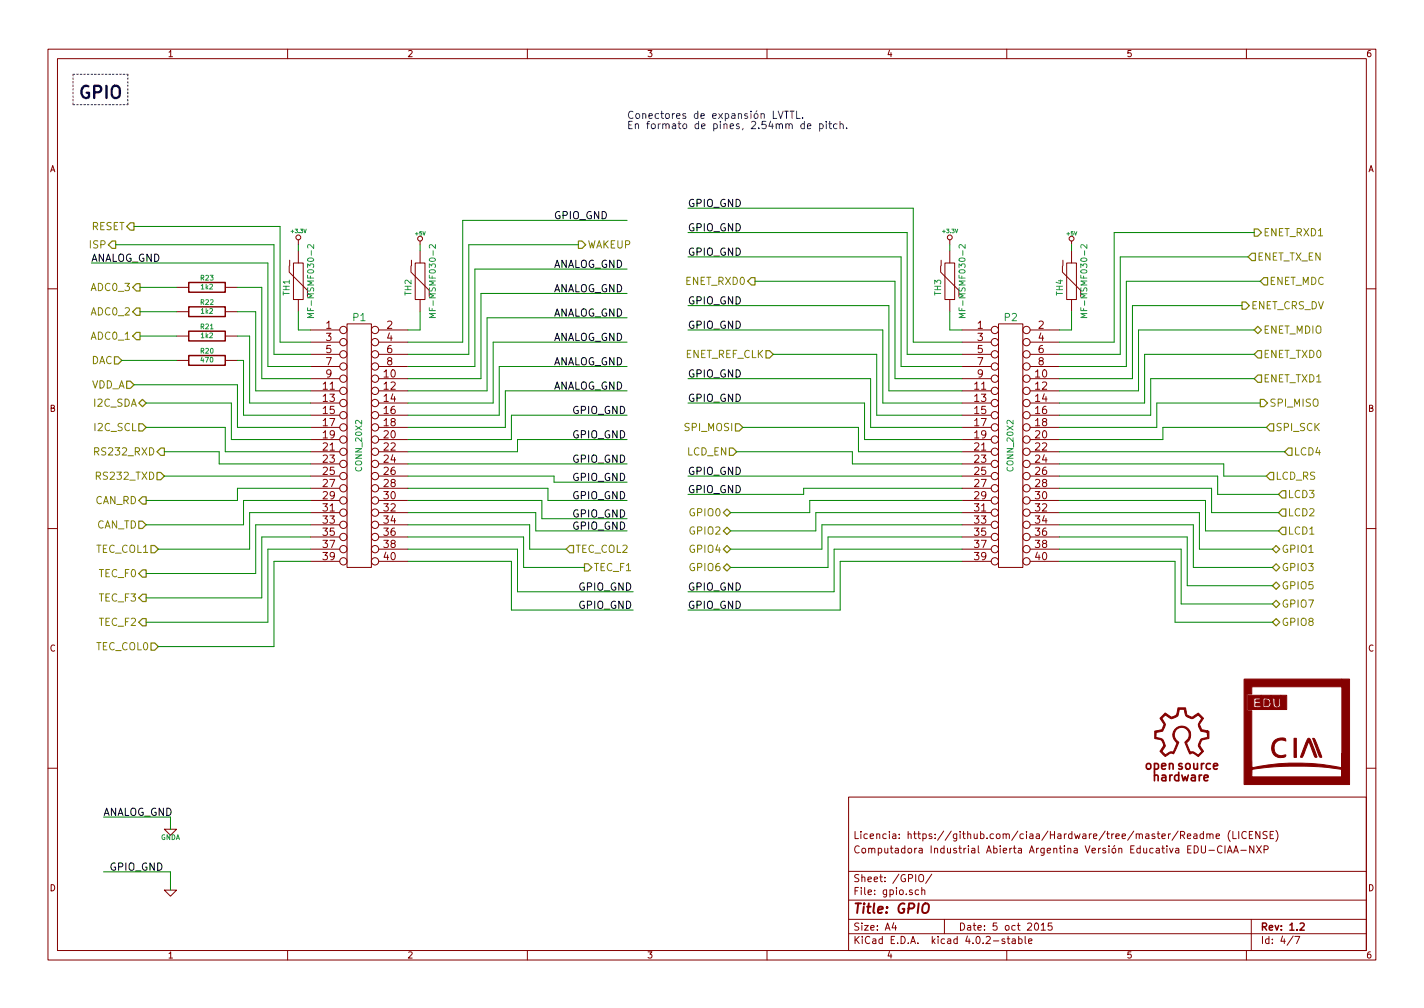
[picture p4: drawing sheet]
<svg xmlns="http://www.w3.org/2000/svg" width="297mm" height="210mm" viewBox="0 0 297 210" stroke-linecap="round" stroke-linejoin="round" font-family="sans-serif">
<g fill="none" stroke="#840000" stroke-width=".21">
<path d="M10 10.3h277v189.9h-277zM12 12.2h273v186.1h-273zM60 10.3v1.9M110 10.3v1.9M160 10.3v1.9M210 10.3v1.9M260 10.3v1.9M36.8 59.9h2.6M47 59.9h2.5M60.3 55.5v1.3l3.8 3.8v1.2M61.2 54.9h2v7.6h-2zM62.2 50v1"/>
<path d="M62.2 52.3v2.6M85.7 55.5v1.3l3.8 3.8v1.2M86.6 54.9h2v7.6h-2zM87.6 50.3v.7M87.6 52.3v2.6M196.2 55.5v1.3l3.8 3.8v1.2M197.1 54.9h2v7.6h-2zM198.1 50v1M198.1 52.3v2.6M221.6 55.5v1.3l3.8 3.8v1.2M222.5 54.9h2v7.6h-2zM223.5 50.3v.7"/>
<path d="M223.5 52.3v2.6M10 60.2h2M36.8 75.2h2.6M36.8 70.1h2.6M36.8 65h2.6M47 75.2h2.5M47 70.1h2.5M47 65h2.5M62.2 62.5v2.5M64.8 68.8h6.1M64.8 71.4h6.1M64.8 73.9h6.1"/>
<path d="M64.8 76.4h6.1M64.8 79h6.1M72.4 67.6h5.1v50.8h-5.1zM79 68.8h6.1M79 71.4h6.1M79 73.9h6.1M79 76.4h6.1M79 79h6.1M87.6 62.5v2.5M198.1 62.5v2.5M200.7 68.8h6.1M200.7 71.4h6.1"/>
<path d="M200.7 73.9h6.1M200.7 76.4h6.1M200.7 79h6.1M208.3 67.6h5.1v50.8h-5.1zM214.9 68.8h6.1M214.9 71.4h6.1M214.9 73.9h6.1M214.9 76.4h6.1M214.9 79h6.1M223.5 62.5v2.5M285 60.2h2M64.8 91.7h6.1"/>
<path d="M64.8 81.5h6.1M64.8 94.2h6.1M64.8 84.1h6.1M64.8 96.8h6.1M64.8 86.6h6.1M64.8 99.3h6.1M64.8 89.1h6.1M79 91.7h6.1M79 81.5h6.1M79 94.2h6.1M79 84.1h6.1M79 96.8h6.1"/>
<path d="M79 86.6h6.1M79 99.3h6.1M79 89.1h6.1M200.7 91.7h6.1M200.7 81.5h6.1M200.7 94.2h6.1M200.7 84.1h6.1M200.7 96.8h6.1M200.7 86.6h6.1M200.7 99.3h6.1M200.7 89.1h6.1M214.9 91.7h6.1"/>
<path d="M214.9 81.5h6.1M214.9 94.2h6.1M214.9 84.1h6.1M214.9 96.8h6.1M214.9 86.6h6.1M214.9 99.3h6.1M214.9 89.1h6.1M10 110.3h2M64.8 104.4h6.1M64.8 117.1h6.1M64.8 106.9h6.1M64.8 109.5h6.1"/>
<path d="M64.8 112h6.1M64.8 101.8h6.1M64.8 114.5h6.1M79 104.4h6.1M79 117.1h6.1M79 106.9h6.1M79 109.5h6.1M79 112h6.1M79 101.8h6.1M79 114.5h6.1M200.7 104.4h6.1M200.7 117.1h6.1"/>
<path d="M200.7 106.9h6.1M200.7 109.5h6.1M200.7 112h6.1M200.7 101.8h6.1M200.7 114.5h6.1M214.9 104.4h6.1M214.9 117.1h6.1M214.9 106.9h6.1M214.9 109.5h6.1M214.9 112h6.1M214.9 101.8h6.1M214.9 114.5h6.1"/>
<path d="M285 110.3h2M10 160.2h2M34.3 173h2.5l-1.2 1.2zM177 166.3h108v32h-108zM249 174h.6l.1 .9M249.7 174.3l-.5 .1-.2 .2 .2 .3 .5-.1M250.6 176.4v1.2l.3 .3h.3l.3-.3v-1.2M251 174l-.4-.1-.3 .3 .1 .6 .2 .1 .4-.1M251 173.4v1.5M251.7 174.1l.2-.2 .4 .1 .1 .9M251.7 173.9v1M252.2 177.4h1.1"/>
<path d="M252.4 174.1l.2-.2 .4 .1v.9M253.7 174.4l.7-.1-.1-.3-.4-.1-.2 .2v.7h.6M254.9 176.6a.71 .71 0 0 0-1 .5 .71 .71 0 0 0 .7 .8l.3-.1M255.5 176.4v1.5M256 177.9l.5-1.5 .5 1.5M256.2 177.5h.7M256.6 173.2a1.71 1.71 0 0 0 0 2.3M257.2 173.4v1.5h.7M257.3 177.9l.5-1.5 .5 1.5M257.5 177.5h.7M258.4 173.4v1.5M258.8 177.4h1.2"/>
<path d="M260 173.6a.71 .71 0 0 0-1 .5 .71 .71 0 0 0 .7 .8l.3-.1M260.6 174.1h.5M261.3 173.4h-.7v1.5h.7M261.5 176.4v1.5l-.8-1.5v1.5M262.1 176.4l1 1.5M262.8 173.4v1.5l-.8-1.5v1.5M263.1 176.4l-1 1.5M263.7 177.2l.7-.1 .1-.2v-.3l-.2-.2h-.6v1.5M264.3 173.5l-.6-.1-.3 .3 .1 .3 .7 .4v.4l-.2 .1-.6-.1M264.9 174.1h.6M265.7 173.4h-.8v1.5h.8M266.1 173.2a1.71 1.71 0 0 1 0 2.3"/>
<path d="M285 160.2h2M34.3 185.7h2.5l-1.2 1.2zM60 198.3v1.9M110 198.3v1.9M160 198.3v1.9M177 194.8h108M177 191.8h108M177 187.8h108M177 181.8h108M186.4 192.5l-.3 1h.9M186.8 193v1M191.6 185.7l-.4-.1-.3 .3 .1 .6 .2 .1 .4-.1"/>
<path d="M191.7 182.6l.3-.2a.53 .53 0 0 1 .7 .5v.5a.51 .51 0 0 1-.8 .4 1.05 1.05 0 0 1-.2-1.2zM192.3 185.7l.2-.1 .4 .1v.9M192.3 185.1v1.5M194.4 182.3l-1.3 2M197 191.8v3M209.6 195.9l-.4-.1-.2 .2 .1 .3 .5 .1v.3h-.6M210 198.3v1.9M210.1 195.8h.5M210.3 195.3v1.3l.3 .2M211.2 195.9h.5l.1 .9M211.8 196.2l-.5 .1-.2 .2 .2 .3 .5-.1M212.5 195.9l.4-.1 .3 .3-.1 .6h-.6"/>
<path d="M212.5 195.3v1.5M213.8 195.3v1.3l.2 .2M214.6 196.3l.7-.1-.1-.3-.4-.1-.2 .2v.7h.6M215.9 192.7l.2-.2a.8 .8 0 0 1 .6 .8 .8 .8 0 0 1-.6 .7l-.3-.5zM217.2 193l.4-.5v1.5M217.2 194h.9M219.4 192.5h-.7l-.1 .7h.7l.2 .2-.1 .5-.2 .1-.6-.1M260 198.3v1.9M261 191.8v6.5M269.7 195.2l-1.2 2M270.1 195.3h1l-.6 1.5"/>
<circle cx="62.2" cy="49.5" r=".51"/>
<circle cx="87.6" cy="49.8" r=".51"/>
<circle cx="198.1" cy="49.5" r=".51"/>
<circle cx="223.5" cy="49.8" r=".51"/>
<circle cx="71.6" cy="79" r=".76"/>
<circle cx="71.6" cy="73.9" r=".76"/>
<circle cx="71.6" cy="76.4" r=".76"/>
<circle cx="71.6" cy="71.4" r=".76"/>
<circle cx="71.6" cy="68.8" r=".76"/>
<circle cx="78.2" cy="68.8" r=".76"/>
<circle cx="78.2" cy="71.4" r=".76"/>
<circle cx="78.2" cy="79" r=".76"/>
<circle cx="78.2" cy="73.9" r=".76"/>
<circle cx="78.2" cy="76.4" r=".76"/>
<circle cx="207.5" cy="71.4" r=".76"/>
<circle cx="207.5" cy="68.8" r=".76"/>
<circle cx="207.5" cy="76.4" r=".76"/>
<circle cx="207.5" cy="79" r=".76"/>
<circle cx="207.5" cy="73.9" r=".76"/>
<circle cx="214.1" cy="76.4" r=".76"/>
<circle cx="214.1" cy="73.9" r=".76"/>
<circle cx="214.1" cy="79" r=".76"/>
<circle cx="214.1" cy="71.4" r=".76"/>
<circle cx="214.1" cy="68.8" r=".76"/>
<circle cx="71.6" cy="81.5" r=".76"/>
<circle cx="71.6" cy="94.2" r=".76"/>
<circle cx="71.6" cy="84.1" r=".76"/>
<circle cx="71.6" cy="89.1" r=".76"/>
<circle cx="71.6" cy="99.3" r=".76"/>
<circle cx="71.6" cy="96.8" r=".76"/>
<circle cx="71.6" cy="91.7" r=".76"/>
<circle cx="71.6" cy="86.6" r=".76"/>
<circle cx="78.2" cy="81.5" r=".76"/>
<circle cx="78.2" cy="96.8" r=".76"/>
<circle cx="78.2" cy="89.1" r=".76"/>
<circle cx="78.2" cy="94.2" r=".76"/>
<circle cx="78.2" cy="86.6" r=".76"/>
<circle cx="78.2" cy="84.1" r=".76"/>
<circle cx="78.2" cy="91.7" r=".76"/>
<circle cx="78.2" cy="99.3" r=".76"/>
<circle cx="207.5" cy="96.8" r=".76"/>
<circle cx="207.5" cy="86.6" r=".76"/>
<circle cx="207.5" cy="81.5" r=".76"/>
<circle cx="207.5" cy="89.1" r=".76"/>
<circle cx="207.5" cy="94.2" r=".76"/>
<circle cx="207.5" cy="84.1" r=".76"/>
<circle cx="207.5" cy="91.7" r=".76"/>
<circle cx="207.5" cy="99.3" r=".76"/>
<circle cx="214.1" cy="86.6" r=".76"/>
<circle cx="214.1" cy="81.5" r=".76"/>
<circle cx="214.1" cy="91.7" r=".76"/>
<circle cx="214.1" cy="96.8" r=".76"/>
<circle cx="214.1" cy="89.1" r=".76"/>
<circle cx="214.1" cy="84.1" r=".76"/>
<circle cx="214.1" cy="94.2" r=".76"/>
<circle cx="214.1" cy="99.3" r=".76"/>
<circle cx="71.6" cy="106.9" r=".76"/>
<circle cx="71.6" cy="104.4" r=".76"/>
<circle cx="71.6" cy="114.5" r=".76"/>
<circle cx="71.6" cy="109.5" r=".76"/>
<circle cx="71.6" cy="112" r=".76"/>
<circle cx="71.6" cy="101.8" r=".76"/>
<circle cx="71.6" cy="117.1" r=".76"/>
<circle cx="78.2" cy="114.5" r=".76"/>
<circle cx="78.2" cy="109.5" r=".76"/>
<circle cx="78.2" cy="101.8" r=".76"/>
<circle cx="78.2" cy="104.4" r=".76"/>
<circle cx="78.2" cy="112" r=".76"/>
<circle cx="78.2" cy="117.1" r=".76"/>
<circle cx="78.2" cy="106.9" r=".76"/>
<circle cx="207.5" cy="106.9" r=".76"/>
<circle cx="207.5" cy="109.5" r=".76"/>
<circle cx="207.5" cy="101.8" r=".76"/>
<circle cx="207.5" cy="104.4" r=".76"/>
<circle cx="207.5" cy="112" r=".76"/>
<circle cx="207.5" cy="114.5" r=".76"/>
<circle cx="207.5" cy="117.1" r=".76"/>
<circle cx="214.1" cy="104.4" r=".76"/>
<circle cx="214.1" cy="101.8" r=".76"/>
<circle cx="214.1" cy="112" r=".76"/>
<circle cx="214.1" cy="114.5" r=".76"/>
<circle cx="214.1" cy="106.9" r=".76"/>
<circle cx="214.1" cy="109.5" r=".76"/>
<circle cx="214.1" cy="117.1" r=".76"/>
</g>
<path d="M39.4 58.9h7.6v2.1h-7.6zM39.4 74.2h7.6v2h-7.6zM39.4 69.1h7.6v2h-7.6zM39.4 64h7.6v2h-7.6zM271.2 192.7l.6-.2 .3 .5-1 1h1" fill="none" stroke="#840000" stroke-width=".3"/>
<path d="M192.6 188.7a.66 .66 0 0 1 1.1 0 1.43 1.43 0 0 1-.6 1.7l-.5-.1a1.49 1.49 0 0 1 0-1.6z" fill="none" stroke="#840000" stroke-width=".41"/>
<g fill="none" stroke="#848400" stroke-width=".25">
<path d="M22.6 51l.8-.7h.7v1.5h-.7zM27.2 46.5h.7v1.5h-.7l-.8-.8zM27.7 59.9l.7-.7h.8v1.5h-.8zM120.6 50.3h.8l.8 .7-.8 .8h-.8zM156.7 57.9h.8v1.5h-.8l-.7-.7zM261.1 52.8h.8v1.6h-.8l-.8-.8zM261.6 47.7h.8l.7 .8-.7 .8h-.8zM263.7 57.9h.7v1.5h-.7l-.8-.7zM23.9 74.4h.7l.8 .8-.8 .7h-.7zM26.4 79.5h.8l.7 .8-.7 .7h-.8zM28.4 69.3h.8v1.6h-.8l-.7-.8zM28.4 64.3h.8v1.5h-.8l-.7-.8z"/>
<path d="M159.8 73.1h.7l.8 .8-.8 .8h-.7zM259.1 63h.7l.8 .7-.8 .8h-.7zM261.6 68.8l.8-.7 .7 .7-.7 .8zM262.4 73.1h.7v1.6h-.7l-.8-.8zM262.4 78.2h.7v1.6h-.7l-.8-.8zM29 84.1l.7-.8 .8 .8-.8 .7zM29 88.4h.7l.8 .7-.8 .8h-.7zM32.8 98.5h.7l.8 .8-.8 .8h-.7zM32.8 94.2l.7-.7h.8v1.5h-.8zM152.1 93.5h.8l.8 .7-.8 .8h-.8zM153.4 88.4h.8l.7 .7-.7 .8h-.8zM262.9 83.3h.8l.7 .8-.7 .7h-.8z"/>
<path d="M264.9 98.5h.8v1.6h-.8l-.7-.8zM264.9 88.4h.8v1.5h-.8l-.7-.8zM268 94.2l.7-.7h.8v1.5h-.8zM29 108.7h.7l.8 .8-.8 .7h-.7zM29.7 118.9h.8v1.5h-.8l-.7-.8zM29.7 103.6h.8v1.6h-.8l-.7-.8zM31.5 113.8h.8l.7 .7-.7 .8h-.8zM118.9 113.8h.7v1.5h-.7l-.8-.8zM121.9 117.6h.8l.7 .8-.7 .7h-.8zM150.9 106.9l.7-.7 .8 .7-.8 .8zM150.9 110.7l.7-.7 .8 .7-.8 .8zM150.9 114.5l.7-.7 .8 .7-.8 .8z"/>
<path d="M150.9 118.4l.7-.8 .8 .8-.8 .7zM265.4 114.5l.8-.7 .8 .7-.8 .8zM265.4 118.4l.8-.8 .8 .8-.8 .7zM267.5 110h.7v1.5h-.7l-.8-.8zM267.5 106.2h.7v1.5h-.7l-.8-.8zM267.5 102.4h.7v1.5h-.7l-.8-.8zM29 129.8l.7-.8h.8v1.6h-.8zM29.7 123.9h.8v1.6h-.8l-.7-.8zM31.5 134.1h.8l.7 .8-.7 .7h-.8zM265.4 129.8l.8-.8 .8 .8-.8 .8zM265.4 122.2l.8-.8 .8 .8-.8 .7zM265.4 126l.8-.8 .8 .8-.8 .7z"/>
</g>
<path d="M65.4 51v.8l-.9-.8-.3 .3 .1 .4M90.8 51v.8l-.9-.8-.3 .3 .1 .4M201.3 51v.8l-.9-.8-.3 .3 .1 .4M226.7 51v.8l-.9-.8-.3 .3 .1 .4M65.4 65.4h-1.2l.8 .4-.8 .4h1.2M90.8 65.4h-1.2l.8 .4-.8 .4h1.2M201.3 65.4h-1.2l.8 .4-.8 .4h1.2M226.7 65.4h-1.2l.8 .4-.8 .4h1.2" fill="none" stroke="#008484" stroke-width=".21"/>
<g fill="none" stroke="#0000c2" stroke-width=".21">
<path d="M162.3 23.2l.5 1.5 .5-1.5M163.6 23.2h.9M164.1 23.2v1.5M164.8 23.2h.9M165.2 23.2v1.5M166.2 23.2v1.5h.7M167.4 24.6v.1M168.4 26.3l.8-.1-.1-.3-.4-.1-.3 .3 .1 .7h.6M171 25.9l.4-.1 .3 .3-.1 .7h-.6M171 25.8v1.6M172.3 25.3v.2M172.3 25.8v1"/>
<path d="M172.9 25.8h.6M173.1 25.3v1.3l.4 .2M174.6 25.9l-.4-.1-.3 .3 .1 .7h.6M175.2 26l.1-.1a.36 .36 0 0 1 .6 .2v.7M175.2 25.3v1.5M176.6 26.7v.1"/>
</g>
<g fill="none" stroke="#008400" stroke-width=".21">
<path d="M19 54.9h36.9v21.5h8.9M24.1 51h33v22.9h7.7M27.9 47.2h30.5v24.2h6.4M29.2 59.9h7.6M49.5 59.9h5.1v19.1h10.2M62.2 51v1.3M87.6 51v1.3M120.6 51h-22.8v22.9h-12.7M130.8 46h-34.3v25.4h-11.4M130.8 56.1h-31.7v20.3h-14M143.5 48.5h45.7v25.4h11.5M143.5 53.6h44.5v22.8h12.7"/>
<path d="M143.5 43.4h47v28h10.2M157.5 58.7h29.2v20.3h14M198.1 51v1.3M223.5 51v1.3M260.3 53.6h-26.6v20.3h-12.7M261.6 48.5h-29.2v22.9h-11.4M262.9 58.7h-28v17.7h-13.9M25.4 75.2h11.4M29.2 65h7.6M29.2 70.1h7.6M49.5 70.1h2.6v14h12.7M49.5 65h3.8v16.5h11.5"/>
<path d="M49.5 75.2h1.3v11.4h14M62.2 65v3.8h2.6M87.6 65v3.8h-2.5M130.8 71.4h-27.9v12.7h-17.8M130.8 61.2h-30.5v17.8h-15.2M130.8 76.4h-26.7v10.2h-19M130.8 66.3h-29.2v15.2h-16.5M143.5 63.7h41.9v17.8h15.3M143.5 79h38.1v10.1h19.1M143.5 68.8h40.6v15.3h16.6M161.3 73.9h21.6v12.7h17.8M198.1 65v3.8h2.6"/>
<path d="M223.5 65v3.8h-2.5M259.1 63.7h-22.9v15.3h-15.2M261.6 73.9h-22.8v10.2h-17.8M261.6 68.8h-24.1v12.7h-16.5M261.6 79h-21.6v7.6h-19M27.9 80.3h21.6v8.8h15.3M30.5 89.1h16.5v5.1h17.8M30.5 84.1h17.8v7.6h16.5M34.3 94.2h11.4v2.6h19.1M34.3 99.3h30.5M85.1 99.3h30.5v1.3h15.2M85.1 96.8h45.7"/>
<path d="M130.8 81.5h-25.4v7.6h-20.3M130.8 91.7h-22.9v2.5h-22.8M130.8 86.6h-24.1v5.1h-21.6M143.5 99.3h57.2M143.5 84.1h36.8v7.6h20.4M153.7 94.2h24.1v2.6h22.9M154.9 89.1h24.2v5.1h21.6M221 94.2h47M221 99.3h33v3.8h12.7M221 96.8h34.3v2.5h8.9M262.9 84.1h-21.6v5h-20.3M264.2 89.1h-21.6v2.6h-21.6"/>
<path d="M64.8 106.9h-12.7v7.6h-19.1M64.8 114.5h-8.9v15.3h-25.4M64.8 104.4h-14v5.1h-20.3M64.8 109.5h-11.5v10.1h-22.8M64.8 112h-10.2v12.7h-24.1M64.8 117.1h-7.7v17.8h-24.1M64.8 101.8h-15.3v2.6h-19M85.1 114.5h22.8v8.9h24.2M85.1 109.5h25.4v5h7.6M85.1 106.9h26.7v3.8h19M85.1 112h24.1v6.4h12.7M85.1 117.1h21.6v10.1h25.4"/>
<path d="M85.1 104.4h27.9v3.8h17.8M85.1 101.8h29.2v2.6h16.5M200.7 109.5h-29.3v5h-19M200.7 114.5h-26.7v8.9h-30.5M200.7 104.4h-31.8v2.5h-16.5M200.7 106.9h-30.5v3.8h-17.8M200.7 112h-28v6.4h-20.3M200.7 117.1h-25.4v10.1h-31.8M200.7 101.8h-33.1v1.3h-24.1M221 114.5h25.4v11.5h19M221 106.9h29.2v7.6h15.2M221 101.8h31.7v5.1h14"/>
<path d="M221 109.5h27.9v8.9h16.5M221 112h26.6v10.2h17.8M221 117.1h24.1v12.7h20.3M221 104.4h30.5v6.3h15.2M21.6 170.4h14v2.6M21.6 181.9h14v3.8"/>
</g>
<g fill="#840000" stroke="#840000" stroke-width=".21">
<path d="M269.9 154h.5v4h-.5z"/>
<path d="M263.8 146a.68 .68 0 0 1 .9 .6 .68 .68 0 0 1-.9 .6z"/>
<path d="M273.8 154h.3l.2 .4 1.4 3.5a.38 .38 0 0 1-.4 0 .38 .38 0 0 1-.2-.3z"/>
<path d="M265.8 154.5a2.06 2.06 0 0 1 2.4-.3v.4a1.64 1.64 0 0 0-2.4 .9 1.64 1.64 0 0 0 1.5 2.1l.8-.2 .1 .2a1.39 1.39 0 0 1-1.6 .4 2.16 2.16 0 0 1-.8-3.5z"/>
<path d="M272.8 154h.3a3.5 3.5 0 0 1 .9 1.9l.7 2-.3 .1a4.3 4.3 0 0 1-.9-2.2l-.5-1.2-1.2 3.2-.2 .2-.3-.1z"/>
<path d="M259.5 141.7h20.4v1.6h-18.8v1.5h-1v3.5h1l.1 11.8a44.8 44.8 0 0 1 17.6-.2l1 .2 .1-2.9v4.8v-1.5a66.5 66.5 0 0 0-18.7 0l-.1 1.5h18.8v-20.3h1.6v21.9h-22z"/>
<path d="M260.3 145h2.8v.8l-.3-.2h-1.3l.1 2h.7h.7v-.3l-1-.1v-.4l1-.2-.1-.2-.9-.1v-.3l1-.1 .1-.9h2v1.5l-.4-.8-1.2-.1v2h.6a.85 .85 0 0 0 1-1.1v-1.5h2v1.4v-.7l-.1-.1-.2 .1v.6a.83 .83 0 0 1-.4 1h-.2l-.2-.4-.1-1.3h-.4v.8a.87 .87 0 0 0 .4 1.1 .87 .87 0 0 0 1.2-.2v-2.3h1.3v3h-8.1z"/>
<path d="M243.1 148.7l1.2 .9 1.1-.5 .3-1.5h1.6l.3 1.5 1.1 .5 1.3-.9 1.1 1.1-.9 1.3 .5 1.1 1.2 .2v.9l-.1-.5-1.3-.3-.2-.5a1.14 1.14 0 0 1 0-1.6l.4-.5-.8-.8-.6 .4a1.37 1.37 0 0 1-2-.3l-.3-1.3h-1l-.1 .6a1.43 1.43 0 0 1-1.7 1.4l-1-.7a.68 .68 0 0 0-.7 .5 .68 .68 0 0 0 .2 .8l.4 .6-.6 1.4-1.3 .3-.1 1 .9 .2a1.29 1.29 0 0 1 1 1.2l.1 .4-.7 1.1 .7 .7 1-.6 .6 .1 .8-1.9a1.89 1.89 0 0 1-.6-2.7 1.89 1.89 0 0 1 2.7-.5 1.89 1.89 0 0 1 .4 2.7l-.5 .5 .8 1.9 .6-.1 1.1 .7 .7-.8-.6-.8a1.62 1.62 0 0 1 .6-1.8l1.1-.3 .1-1.4 .3 .1v1.5l-.7 .2a1.17 1.17 0 0 0-.9 1.9l.5 .6-1.1 1.1-1.1-.7-.7 .1-1.1-2.4a1.63 1.63 0 0 0 .9-2 1.63 1.63 0 0 0-2-1 1.65 1.65 0 0 0-1.1 1.5 1.65 1.65 0 0 0 1 1.5l-1.1 2.4a1.11 1.11 0 0 0-1.4 .4l-.3 .2-1.1-1.1 .3-.5a1.18 1.18 0 0 0 .3-1.3 1.18 1.18 0 0 0-1.1-.7l-.6-.2v-1.5l1.5-.3 .4-1.1-.8-1.3z"/>
</g>
<path d="M15.2 15.5h11.5M15.2 15.5v6.3M26.7 15.5v6.3M15.2 21.8h11.5" fill="none" stroke="#0000c2" stroke-width=".21" stroke-dasharray=".3 .4"/>
<text font-size="3.5" fill="#0000c2" x="16.5" y="20.6">GPIO</text>
<text font-size="2.8" fill="#840000" x="178" y="190.5">Title: GPIO</text>
<g font-size="2.5" fill="#840000">
<text x="239" y="160.5">open source</text>
<text x="240.9" y="162.9">hardware</text>
</g>
<g font-size="2.1" fill="#0000c2">
<text x="130.8" y="24.8">Conectores de expansión LVTTL.</text>
<text x="130.8" y="26.9">En formato de pines, 2.54mm de pitch.</text>
</g>
<g font-size="2.1">
<text x="115.6" y="45.7">GPIO_GND</text>
<text x="143.5" y="43.2">GPIO_GND</text>
<text x="143.5" y="53.3">GPIO_GND</text>
<text x="143.5" y="48.3">GPIO_GND</text>
<text x="19" y="54.6">ANALOG_GND</text>
<text x="115.6" y="55.9">ANALOG_GND</text>
<text x="115.6" y="61">ANALOG_GND</text>
<text x="143.5" y="63.5">GPIO_GND</text>
<text x="115.6" y="66">ANALOG_GND</text>
<text x="115.6" y="71.1">ANALOG_GND</text>
<text x="143.5" y="68.6">GPIO_GND</text>
<text x="115.6" y="76.2">ANALOG_GND</text>
<text x="115.6" y="81.3">ANALOG_GND</text>
<text x="143.5" y="78.7">GPIO_GND</text>
<text x="143.5" y="83.8">GPIO_GND</text>
<text x="119.4" y="86.4">GPIO_GND</text>
<text x="119.4" y="91.4">GPIO_GND</text>
<text x="119.4" y="96.5">GPIO_GND</text>
<text x="119.4" y="100.3">GPIO_GND</text>
<text x="143.5" y="99.1">GPIO_GND</text>
<text x="119.4" y="104.1">GPIO_GND</text>
<text x="119.4" y="107.9">GPIO_GND</text>
<text x="143.5" y="102.9">GPIO_GND</text>
<text x="119.4" y="110.5">GPIO_GND</text>
<text x="120.6" y="123.2">GPIO_GND</text>
<text x="143.5" y="123.2">GPIO_GND</text>
<text x="120.6" y="127">GPIO_GND</text>
<text x="143.5" y="127">GPIO_GND</text>
<text x="21.6" y="170.2">ANALOG_GND</text>
<text x="22.9" y="181.6">GPIO_GND</text>
</g>
<g font-size="2.1" fill="#848400">
<text x="18.8" y="51.8">ISP</text>
<text x="18.9" y="48">RESET</text>
<text x="122.6" y="51.8">WAKEUP</text>
<text x="263.6" y="49.3">ENET_RXD1</text>
<text x="143.1" y="59.4">ENET_RXD0</text>
<text x="262.3" y="54.4">ENET_TX_EN</text>
<text x="264.8" y="59.4">ENET_MDC</text>
<text x="19.2" y="60.7">ADC0_3</text>
<text x="19.2" y="65.8">ADC0_2</text>
<text x="261" y="64.5">ENET_CRS_DV</text>
<text x="19.2" y="70.9">ADC0_1</text>
<text x="263.6" y="69.6">ENET_MDIO</text>
<text x="18.9" y="75.9">DAC</text>
<text x="142.7" y="74.7">ENET_REF_CLK</text>
<text x="263.6" y="74.7">ENET_TXD0</text>
<text x="18.8" y="81">VDD_A</text>
<text x="263.6" y="79.8">ENET_TXD1</text>
<text x="19.6" y="84.8">I2C_SDA</text>
<text x="19.8" y="89.9">I2C_SCL</text>
<text x="143" y="89.9">SPI_MOSI</text>
<text x="264.8" y="84.8">SPI_MISO</text>
<text x="266.1" y="89.9">SPI_SCK</text>
<text x="20.2" y="95">RS232_RXD</text>
<text x="143.3" y="95">LCD_EN</text>
<text x="269.9" y="95">LCD4</text>
<text x="20.4" y="100.1">RS232_TXD</text>
<text x="266.1" y="100.1">LCD_RS</text>
<text x="19.7" y="105.2">CAN_RD</text>
<text x="144" y="107.7">GPIO0</text>
<text x="268.6" y="107.7">LCD2</text>
<text x="268.6" y="103.9">LCD3</text>
<text x="19.9" y="110.2">CAN_TD</text>
<text x="144" y="111.5">GPIO2</text>
<text x="268.6" y="111.5">LCD1</text>
<text x="20" y="115.3">TEC_COL1</text>
<text x="120" y="115.3">TEC_COL2</text>
<text x="123.9" y="119.1">TEC_F1</text>
<text x="144" y="115.3">GPIO4</text>
<text x="144" y="119.1">GPIO6</text>
<text x="267.4" y="115.3">GPIO1</text>
<text x="267.4" y="119.1">GPIO3</text>
<text x="20.7" y="120.4">TEC_F0</text>
<text x="20.7" y="125.5">TEC_F3</text>
<text x="267.4" y="122.9">GPIO5</text>
<text x="20.7" y="130.6">TEC_F2</text>
<text x="267.4" y="130.6">GPIO8</text>
<text x="267.4" y="126.7">GPIO7</text>
<text x="20" y="135.6">TEC_COL0</text>
</g>
<g font-size="2.1" fill="#840000">
<text x="61.1" y="55.2" transform="rotate(-90 61.1 55.2)">-</text>
<text x="86.5" y="55.2" transform="rotate(-90 86.5 55.2)">-</text>
<text x="197" y="55.2" transform="rotate(-90 197 55.2)">-</text>
<text x="222.4" y="55.2" transform="rotate(-90 222.4 55.2)">-</text>
<text x="68" y="68.6">1</text>
<text x="68" y="71.1">3</text>
<text x="80.7" y="68.6">2</text>
<text x="80.7" y="71.1">4</text>
<text x="203.9" y="68.6">1</text>
<text x="203.9" y="71.1">3</text>
<text x="216.6" y="68.6">2</text>
<text x="216.6" y="71.1">4</text>
<text x="68" y="73.7">5</text>
<text x="68" y="76.2">7</text>
<text x="80.7" y="73.7">6</text>
<text x="80.7" y="76.2">8</text>
<text x="203.9" y="73.7">5</text>
<text x="203.9" y="76.2">7</text>
<text x="216.6" y="73.7">6</text>
<text x="216.6" y="76.2">8</text>
<text x="67.4" y="81.3">11</text>
<text x="67.4" y="83.8">13</text>
<text x="68" y="78.7">9</text>
<text x="80.1" y="78.7">10</text>
<text x="80.1" y="81.3">12</text>
<text x="80.1" y="83.8">14</text>
<text x="203.3" y="81.3">11</text>
<text x="203.3" y="83.8">13</text>
<text x="203.9" y="78.7">9</text>
<text x="216" y="78.7">10</text>
<text x="216" y="81.3">12</text>
<text x="216" y="83.8">14</text>
<text x="67.4" y="86.4">15</text>
<text x="67.4" y="88.9">17</text>
<text x="80.1" y="86.4">16</text>
<text x="80.1" y="88.9">18</text>
<text x="203.3" y="86.4">15</text>
<text x="203.3" y="88.9">17</text>
<text x="216" y="86.4">16</text>
<text x="216" y="88.9">18</text>
<text x="67.4" y="94">21</text>
<text x="67.4" y="91.4">19</text>
<text x="80.1" y="91.4">20</text>
<text x="80.1" y="94">22</text>
<text x="203.3" y="94">21</text>
<text x="203.3" y="91.4">19</text>
<text x="216" y="91.4">20</text>
<text x="216" y="94">22</text>
<text x="67.4" y="96.5">23</text>
<text x="67.4" y="99.1">25</text>
<text x="67.4" y="101.6">27</text>
<text x="80.1" y="96.5">24</text>
<text x="80.1" y="99.1">26</text>
<text x="80.1" y="101.6">28</text>
<text x="203.3" y="96.5">23</text>
<text x="203.3" y="99.1">25</text>
<text x="203.3" y="101.6">27</text>
<text x="216" y="96.5">24</text>
<text x="216" y="99.1">26</text>
<text x="216" y="101.6">28</text>
<text x="67.4" y="106.7">31</text>
<text x="67.4" y="104.1">29</text>
<text x="80.1" y="104.1">30</text>
<text x="80.1" y="106.7">32</text>
<text x="203.3" y="106.7">31</text>
<text x="203.3" y="104.1">29</text>
<text x="216" y="104.1">30</text>
<text x="216" y="106.7">32</text>
<text x="67.4" y="109.2">33</text>
<text x="67.4" y="111.8">35</text>
<text x="80.1" y="109.2">34</text>
<text x="80.1" y="111.8">36</text>
<text x="203.3" y="109.2">33</text>
<text x="203.3" y="111.8">35</text>
<text x="216" y="109.2">34</text>
<text x="216" y="111.8">36</text>
<text x="67.4" y="114.3">37</text>
<text x="67.4" y="116.8">39</text>
<text x="80.1" y="116.8">40</text>
<text x="80.1" y="114.3">38</text>
<text x="203.3" y="114.3">37</text>
<text x="203.3" y="116.8">39</text>
<text x="216" y="116.8">40</text>
<text x="216" y="114.3">38</text>
<text x="178" y="178">Computadora Industrial Abierta Argentina Versión Educativa EDU-CIAA-NXP</text>
<text x="178" y="175">Licencia: https://github.com/ciaa/Hardware/tree/master/Readme (LICENSE)</text>
<text x="178" y="184">Sheet: /GPIO/</text>
<text x="178" y="186.7">File: gpio.sch</text>
<text x="178" y="196.9">KiCad E.D.A. kicad 4.0.2-stable</text>
<text x="178" y="194.1">Size: A4</text>
<text x="200" y="194.1">Date: 5 oct 2015</text>
<text x="263" y="194.1">Rev: 1.2</text>
<text x="263" y="196.9">Id: 4/7</text>
</g>
<g font-size="2.1" fill="#008484">
<text x="73.6" y="67">P1</text>
<text x="209.5" y="67">P2</text>
</g>
<g font-size="1.8" fill="#840000">
<text x="35" y="11.9">1</text>
<text x="85" y="11.9">2</text>
<text x="135" y="11.9">3</text>
<text x="185" y="11.9">4</text>
<text x="235" y="11.9">5</text>
<text x="285" y="11.9">6</text>
<text x="10.4" y="35.9">A</text>
<text x="285.4" y="35.9">A</text>
<text x="10.4" y="85.9">B</text>
<text x="285.4" y="85.9">B</text>
<text x="10.4" y="135.9">C</text>
<text x="285.4" y="135.9">C</text>
<text x="10.4" y="185.9">D</text>
<text x="285.4" y="185.9">D</text>
<text x="35" y="199.9">1</text>
<text x="85" y="199.9">2</text>
<text x="135" y="199.9">3</text>
<text x="185" y="199.9">4</text>
<text x="235" y="199.9">5</text>
<text x="285" y="199.9">6</text>
</g>
<g font-size="1.8" fill="#008484">
<text x="60.4" y="61.6" transform="rotate(-90 60.4 61.6)">TH1</text>
<text x="65.5" y="65.1" transform="rotate(-90 65.5 65.1)">MF-MSMF030-2</text>
<text x="85.8" y="61.6" transform="rotate(-90 85.8 61.6)">TH2</text>
<text x="90.9" y="65.1" transform="rotate(-90 90.9 65.1)">MF-MSMF030-2</text>
<text x="196.3" y="61.6" transform="rotate(-90 196.3 61.6)">TH3</text>
<text x="201.4" y="65.1" transform="rotate(-90 201.4 65.1)">MF-MSMF030-2</text>
<text x="221.7" y="61.6" transform="rotate(-90 221.7 61.6)">TH4</text>
<text x="226.8" y="65.1" transform="rotate(-90 226.8 65.1)">MF-MSMF030-2</text>
<text x="75.5" y="98.1" transform="rotate(-90 75.5 98.1)">CONN_20X2</text>
<text x="211.4" y="98.1" transform="rotate(-90 211.4 98.1)">CONN_20X2</text>
</g>
<g font-size="1.4" fill="#008484">
<text x="41.9" y="58.5">R23</text>
<text x="41.9" y="63.6">R22</text>
<text x="42" y="65.4">1k2</text>
<text x="42" y="60.3">1k2</text>
<text x="41.9" y="68.7">R21</text>
<text x="42" y="70.5">1k2</text>
<text x="41.9" y="73.7">R20</text>
<text x="42" y="75.6">470</text>
<text x="33.5" y="175.2">GNDA</text>
</g>
<g font-size="1.1" fill="#008484">
<text x="60.8" y="48.6">+3.3V</text>
<text x="86.7" y="49.1">+5V</text>
<text x="196.7" y="48.6">+3.3V</text>
<text x="222.6" y="49.1">+5V</text>
</g>
</svg>
